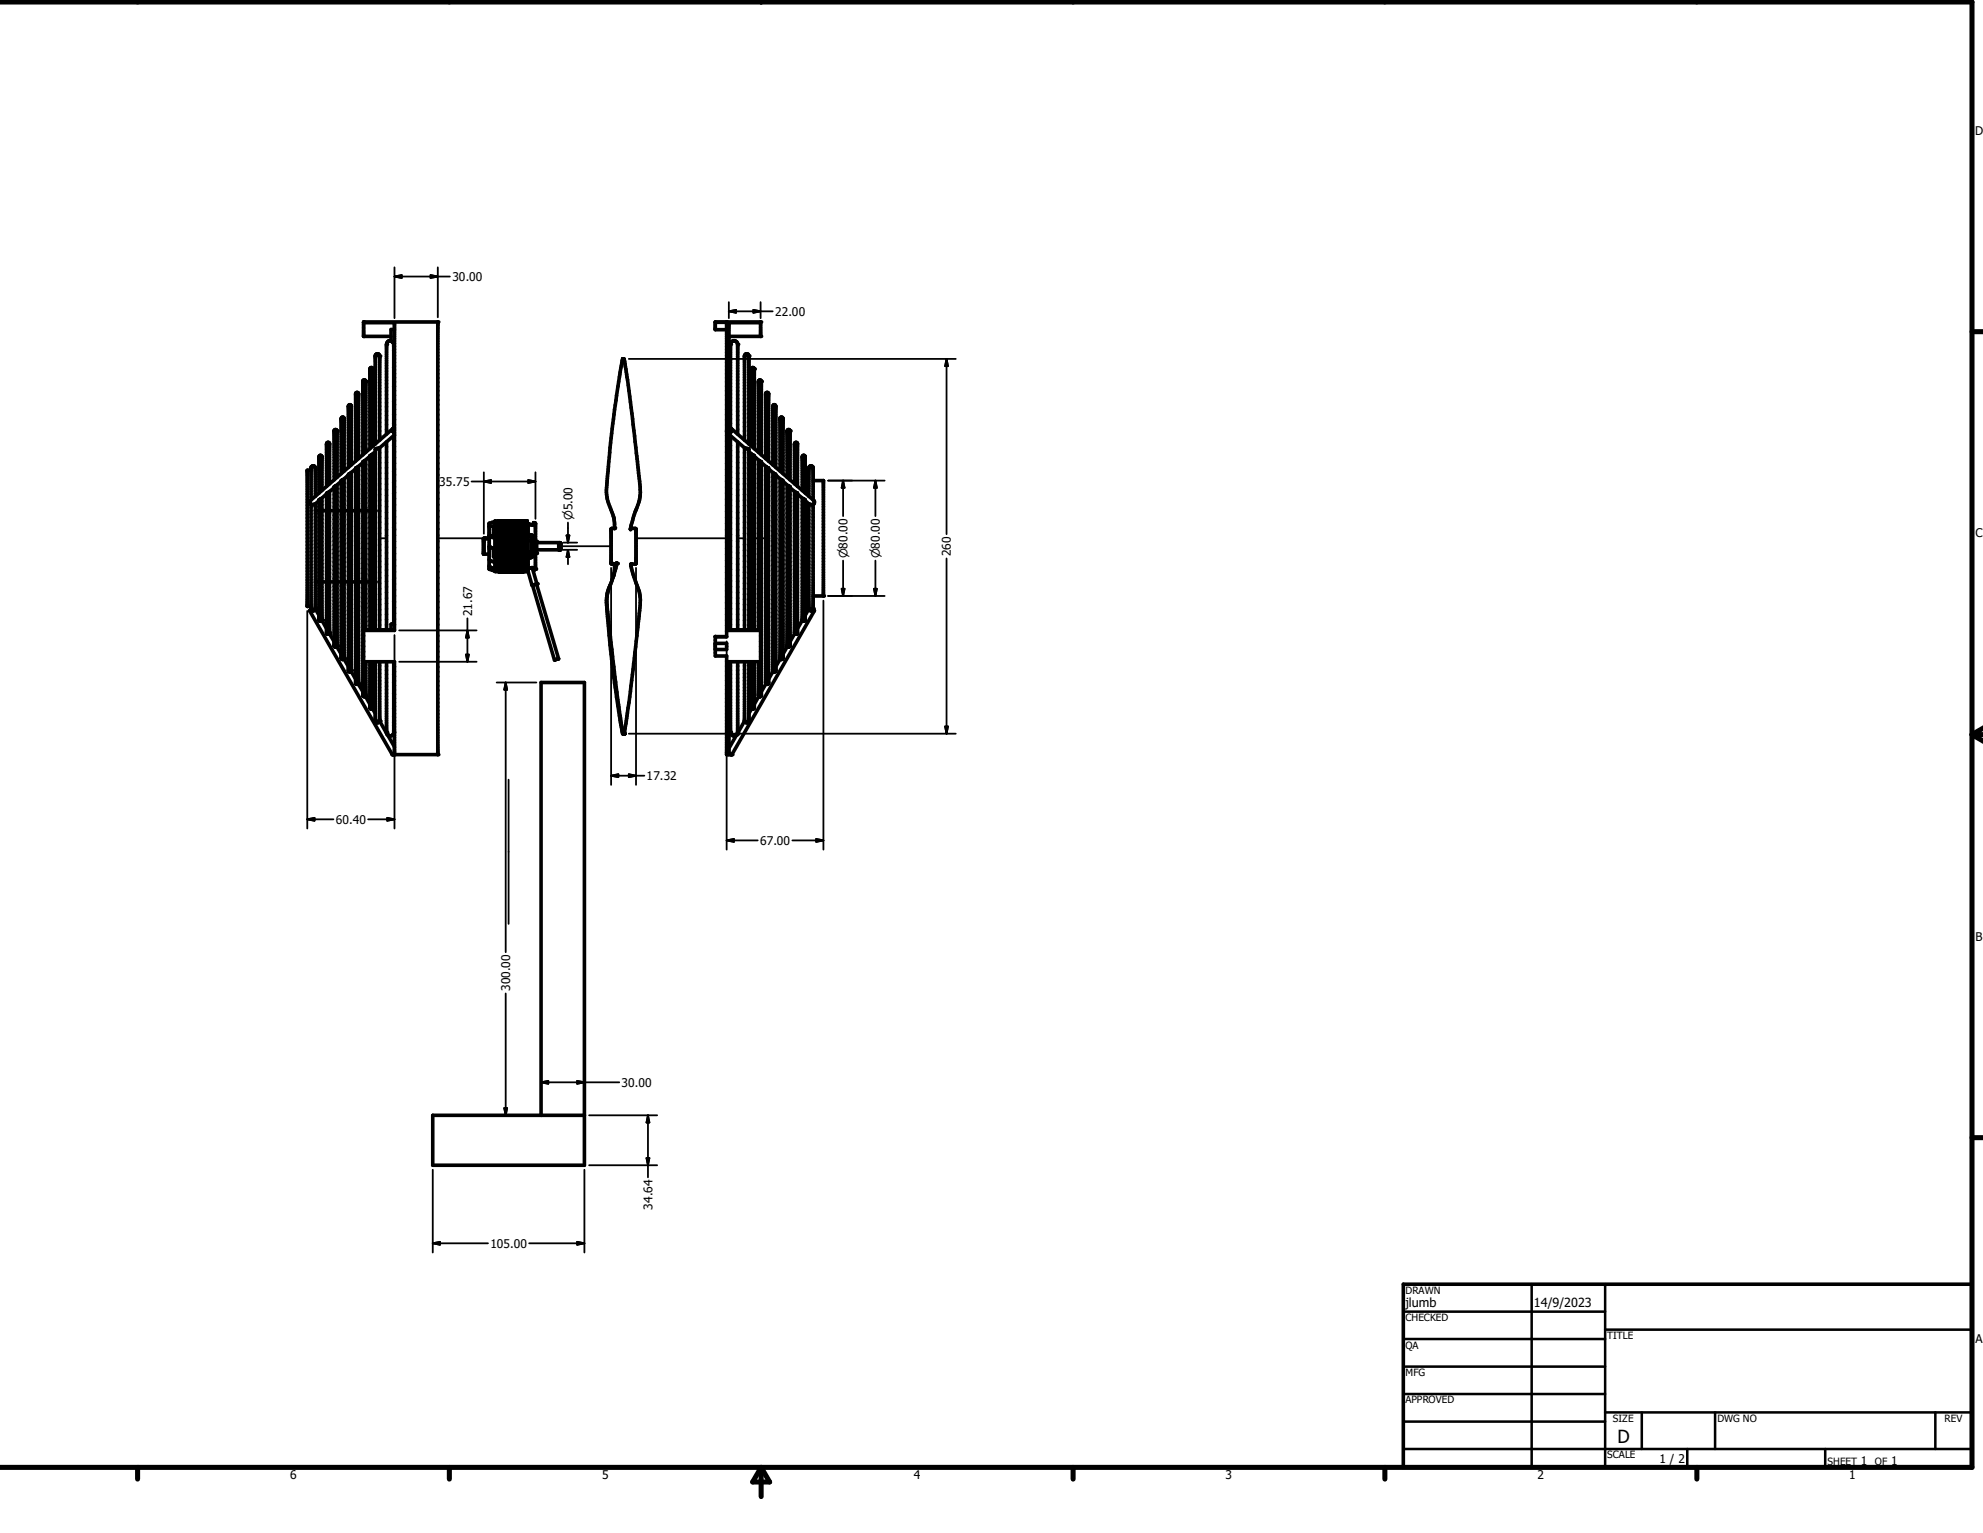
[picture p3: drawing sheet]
<svg xmlns="http://www.w3.org/2000/svg" width="279mm" height="216mm" viewBox="0 0 279 216" stroke-linecap="round" stroke-linejoin="round" font-family="sans-serif">
<g fill="none" stroke="#000" stroke-width=".25">
<path d="M55.6 37.7v7.1M55.6 38.9h7.8M55.6 38.9l1-.2v.4zM60.7 38.7l1 .2-1 .2zM61.7 37.7v7M88.6 50.5h46.1M102.7 43.8h6.2M102.7 43.8l1-.2v.4zM102.7 42.6v2.2M106.1 43.6l1.1 .2-1.1 .2zM107.2 42.6v2.2M133.4 50.5v24.7"/>
<path d="M133.4 50.5l.2 1.1h-.4zM52.9 75.8h.1M53.5 75.8h1M61.7 75.8h7.2M66.4 67.8h9M68.2 67.8l1-.2v.4zM68.2 66.5v8.7M74.4 67.6l1 .2-1 .2zM75.4 66.5v6.6M79 76.9h7.1M79.4 76.4h1.9M79.4 77.4h1.9"/>
<path d="M79.8 75.4h.4l-.2 1zM80 73.6v2.8M80 77.4v2.1M80 77.4l.2 1h-.4zM86.1 80v30.5M89.6 75.8h12.8M89.6 80v30.5M102.7 75.8h.2M103.9 75.8h1M105.5 75.8h.4M106.3 75.8h.6M107.3 75.8h.6"/>
<path d="M108.3 75.8h.1M116.7 67.7h7.9M118.8 67.7l.2 1h-.4zM118.8 67.7v5M118.8 79v4.9M123.3 67.7v5M123.3 79v4.9M123.3 67.7l.2 1h-.4zM133.4 78.7v24.6M43.3 86v30.7M55.6 89.4v27.3M56.2 93.2h11"/>
<path d="M56.2 88.8h11M65.7 92.2h.4l-.2 1zM65.9 87.1v6.1M65.9 88.8l.2 1h-.4zM70 96.1h5.6M71.2 96.1v38M71.2 96.1l.3 1h-.5zM102.4 90.3v29.4M116 84.6v35.1M116.7 83.9h7.9M118.6 82.9h.4l-.2 1zM123.1 82.9h.4l-.2 1z"/>
<path d="M43.3 115.4h3.7M43.3 115.4l1-.2v.4zM51.9 115.4h3.7M54.6 115.2l1 .2-1 .2zM71.7 109.8v20.3M86.1 109.2h4.7M86.1 109.2l1-.2v.4zM88.6 103.3h46.1M88.6 109l1 .2-1 .2zM102.4 118.4h4.4M102.4 118.4l1-.2v.4zM111.6 118.4h4.4"/>
<path d="M115 118.2l1 .2-1 .2zM133.2 102.3h.4l-.2 1zM71.2 139.9v17.2M70 157.1h5.6M71 156.1h.5l-.3 1zM76.2 152.4h11M76.2 152.4l1.1-.2v.4zM81.3 152.2l1 .2-1 .2zM83 157.1h9.6M91.3 157.1v8.7M91.3 157.1l.2 1h-.4zM61 175.1h7.8"/>
<path d="M61 175.1l1-.2v.4zM61 164.7v11.7M74.6 175.1h7.7M81.3 174.9l1 .2-1 .2zM82.3 164.7v11.7M83 164.1h9.6M91.1 163.1h.4l-.2 1z"/>
</g>
<g fill="#000">
<circle cx="51.2" cy="45.3" r=".25"/>
<circle cx="51.2" cy="47.4" r=".25"/>
<circle cx="51.5" cy="53.7" r=".25"/>
<circle cx="52.1" cy="52" r=".25"/>
<circle cx="52.5" cy="52" r=".25"/>
<circle cx="52.9" cy="50.1" r=".25"/>
<circle cx="53.5" cy="50.1" r=".25"/>
<circle cx="54.5" cy="48.5" r=".25"/>
<circle cx="61.7" cy="45.3" r=".25"/>
<circle cx="87.7" cy="50.5" r=".25"/>
<circle cx="102.4" cy="45.3" r=".25"/>
<circle cx="102.9" cy="48.5" r=".25"/>
<circle cx="103.9" cy="48.5" r=".25"/>
<circle cx="104.9" cy="50.1" r=".25"/>
<circle cx="105.5" cy="50.1" r=".25"/>
<circle cx="105.9" cy="52" r=".25"/>
<circle cx="106.3" cy="52" r=".25"/>
<circle cx="106.9" cy="53.7" r=".25"/>
<circle cx="107.2" cy="47.4" r=".25"/>
<circle cx="107.2" cy="45.3" r=".25"/>
<circle cx="107.3" cy="53.7" r=".25"/>
<circle cx="43.3" cy="66.2" r=".25"/>
<circle cx="47.1" cy="60.7" r=".25"/>
<circle cx="47.5" cy="60.7" r=".25"/>
<circle cx="52.9" cy="71.9" r=".25"/>
<circle cx="68.7" cy="75.8" r=".25"/>
<circle cx="68.9" cy="75.5" r=".25"/>
<circle cx="69.5" cy="75.5" r=".25"/>
<circle cx="70.3" cy="73.4" r=".25"/>
<circle cx="70.4" cy="73.4" r=".25"/>
<circle cx="70.5" cy="73.4" r=".25"/>
<circle cx="70.6" cy="73.4" r=".25"/>
<circle cx="70.8" cy="73.4" r=".25"/>
<circle cx="70.9" cy="73.4" r=".25"/>
<circle cx="71" cy="73.4" r=".25"/>
<circle cx="71.1" cy="73.4" r=".25"/>
<circle cx="71.2" cy="73.4" r=".25"/>
<circle cx="71.4" cy="73.4" r=".25"/>
<circle cx="71.5" cy="73.4" r=".25"/>
<circle cx="71.6" cy="73.4" r=".25"/>
<circle cx="71.7" cy="73.4" r=".25"/>
<circle cx="71.9" cy="73.4" r=".25"/>
<circle cx="72" cy="73.4" r=".25"/>
<circle cx="72.1" cy="73.4" r=".25"/>
<circle cx="72.2" cy="73.4" r=".25"/>
<circle cx="72.3" cy="73.4" r=".25"/>
<circle cx="72.5" cy="73.4" r=".25"/>
<circle cx="72.6" cy="73.4" r=".25"/>
<circle cx="72.7" cy="73.4" r=".25"/>
<circle cx="72.9" cy="73.4" r=".25"/>
<circle cx="73" cy="73.4" r=".25"/>
<circle cx="73.1" cy="73.4" r=".25"/>
<circle cx="73.2" cy="73.4" r=".25"/>
<circle cx="73.3" cy="73.4" r=".25"/>
<circle cx="73.5" cy="73.4" r=".25"/>
<circle cx="73.6" cy="73.4" r=".25"/>
<circle cx="73.7" cy="73.4" r=".25"/>
<circle cx="74.9" cy="77.7" r=".25"/>
<circle cx="75.2" cy="73.6" r=".25"/>
<circle cx="75.6" cy="77.4" r=".25"/>
<circle cx="75.6" cy="76.2" r=".25"/>
<circle cx="75.6" cy="77.9" r=".25"/>
<circle cx="78.7" cy="77.4" r=".25"/>
<circle cx="78.9" cy="77.4" r=".25"/>
<circle cx="86.1" cy="79.3" r=".25"/>
<circle cx="86.5" cy="74.4" r=".25"/>
<circle cx="86.5" cy="79.4" r=".25"/>
<circle cx="86.6" cy="79.5" r=".25"/>
<circle cx="86.6" cy="74.3" r=".25"/>
<circle cx="86.9" cy="79.4" r=".25"/>
<circle cx="88.9" cy="74.4" r=".25"/>
<circle cx="88.9" cy="79.5" r=".25"/>
<circle cx="88.9" cy="79.4" r=".25"/>
<circle cx="110.9" cy="60.7" r=".25"/>
<circle cx="111.3" cy="60.7" r=".25"/>
<circle cx="43.8" cy="85.7" r=".25"/>
<circle cx="44.4" cy="85.8" r=".25"/>
<circle cx="44.4" cy="85.7" r=".25"/>
<circle cx="45.4" cy="87.3" r=".25"/>
<circle cx="45.4" cy="87.4" r=".25"/>
<circle cx="46.4" cy="89.2" r=".25"/>
<circle cx="46.4" cy="89.1" r=".25"/>
<circle cx="47.4" cy="91" r=".25"/>
<circle cx="47.5" cy="90.9" r=".25"/>
<circle cx="48.5" cy="92.8" r=".25"/>
<circle cx="48.5" cy="92.7" r=".25"/>
<circle cx="49.5" cy="94.4" r=".25"/>
<circle cx="50.5" cy="96.3" r=".25"/>
<circle cx="51.5" cy="98" r=".25"/>
<circle cx="52.5" cy="99.8" r=".25"/>
<circle cx="52.9" cy="82" r=".25"/>
<circle cx="69.7" cy="80.5" r=".25"/>
<circle cx="70.2" cy="80.5" r=".25"/>
<circle cx="70.3" cy="80.5" r=".25"/>
<circle cx="70.4" cy="80.5" r=".25"/>
<circle cx="70.5" cy="80.5" r=".25"/>
<circle cx="70.6" cy="80.5" r=".25"/>
<circle cx="70.8" cy="80.5" r=".25"/>
<circle cx="70.9" cy="80.5" r=".25"/>
<circle cx="71" cy="80.5" r=".25"/>
<circle cx="71.1" cy="80.5" r=".25"/>
<circle cx="71.2" cy="80.5" r=".25"/>
<circle cx="71.4" cy="80.5" r=".25"/>
<circle cx="71.5" cy="80.5" r=".25"/>
<circle cx="71.6" cy="80.5" r=".25"/>
<circle cx="71.7" cy="80.5" r=".25"/>
<circle cx="71.9" cy="80.5" r=".25"/>
<circle cx="72" cy="80.5" r=".25"/>
<circle cx="72.1" cy="80.5" r=".25"/>
<circle cx="72.2" cy="80.5" r=".25"/>
<circle cx="72.3" cy="80.5" r=".25"/>
<circle cx="72.5" cy="80.5" r=".25"/>
<circle cx="72.6" cy="80.5" r=".25"/>
<circle cx="72.7" cy="80.5" r=".25"/>
<circle cx="72.8" cy="80.5" r=".25"/>
<circle cx="73" cy="80.5" r=".25"/>
<circle cx="73.1" cy="80.5" r=".25"/>
<circle cx="73.2" cy="80.5" r=".25"/>
<circle cx="73.3" cy="80.5" r=".25"/>
<circle cx="73.4" cy="80.5" r=".25"/>
<circle cx="73.6" cy="80.5" r=".25"/>
<circle cx="73.7" cy="80.5" r=".25"/>
<circle cx="74" cy="80.5" r=".25"/>
<circle cx="74.3" cy="80.5" r=".25"/>
<circle cx="75.2" cy="80" r=".25"/>
<circle cx="75.2" cy="80.3" r=".25"/>
<circle cx="75.4" cy="80.2" r=".25"/>
<circle cx="75.6" cy="82.2" r=".25"/>
<circle cx="106.9" cy="98" r=".25"/>
<circle cx="108" cy="96.3" r=".25"/>
<circle cx="108.9" cy="94.4" r=".25"/>
<circle cx="109.9" cy="92.7" r=".25"/>
<circle cx="109.9" cy="92.8" r=".25"/>
<circle cx="110.9" cy="90.9" r=".25"/>
<circle cx="111.9" cy="89.1" r=".25"/>
<circle cx="112" cy="89.2" r=".25"/>
<circle cx="113" cy="87.3" r=".25"/>
<circle cx="113" cy="87.4" r=".25"/>
<circle cx="114" cy="85.7" r=".25"/>
<circle cx="114.6" cy="85.7" r=".25"/>
<circle cx="116" cy="83.9" r=".25"/>
<circle cx="52.9" cy="101.5" r=".25"/>
<circle cx="53.5" cy="101.6" r=".25"/>
<circle cx="54.5" cy="103.1" r=".25"/>
<circle cx="54.5" cy="103.3" r=".25"/>
<circle cx="55.3" cy="106.3" r=".25"/>
<circle cx="55.4" cy="106.3" r=".25"/>
<circle cx="55.5" cy="103.1" r=".25"/>
<circle cx="55.6" cy="106.3" r=".25"/>
<circle cx="61.7" cy="106.3" r=".25"/>
<circle cx="87.8" cy="103.3" r=".25"/>
<circle cx="87.9" cy="103.3" r=".25"/>
<circle cx="102.4" cy="106.3" r=".25"/>
<circle cx="102.4" cy="105.9" r=".25"/>
<circle cx="102.7" cy="106.3" r=".25"/>
<circle cx="102.9" cy="103.1" r=".25"/>
<circle cx="103" cy="106.3" r=".25"/>
<circle cx="103.1" cy="106.3" r=".25"/>
<circle cx="103.8" cy="103.5" r=".25"/>
<circle cx="103.9" cy="103.3" r=".25"/>
<circle cx="103.9" cy="103.1" r=".25"/>
<circle cx="105.5" cy="101.5" r=".25"/>
</g>
<g fill="none" stroke="#000" stroke-width=".51">
<path d="M51.2 45.4h4.4v43.4h-4.4M55.1 47.4h-3.9v-2.1h10.5v61h-6.1v-13.1h-4.4v-4.5h4.4M55.1 48a.49 .49 0 0 0-.6 .5v12.6M55.6 46.4h-.5v1.7l.3 .1 .1 .3v11.8M100.8 45.4h1.6v44.3h-1.6M102.4 46.4h-1.6v-1.1h6.4v2.1h-4.5M107.2 45.4h-4.5v43.4h4.5M107.9 55.4a.21 .21 0 0 1 .2-.1 .21 .21 0 0 1 .2 .1v9.5M107.9 55.5v9.1M43.8 66.2h-.5v19.2h.5M43.8 71.1l.1 14.8M44.4 71.9h.5"/>
<path d="M44.4 69.9v-4l-.1-.2-.2-.1-.3 .2v4.6M44.4 71v14.8l.5 .9M44.9 64.4v5M44.9 70.4v16.9l.1 .1 .2 .1M44.9 64.3a.21 .21 0 0 1 .2-.2 .21 .21 0 0 1 .3 .2v4.8M44.9 70.5l-.5 .5-.6 .1M45.4 71.9h.6M45.4 70.1v17.3l.6 1.2M46 62.5a.21 .21 0 0 1 .2-.2 .21 .21 0 0 1 .2 .1v5.7M46 62.5v6M46 69.6l-1 .8M46 69.5v19.6l.2 .2"/>
<path d="M46.4 71.9h.7M46.4 69.2v20l.7 1.2M47.1 68.6v22.4l.3 .1M47.1 68.7l-1 .7M47.5 71.9h.6M47.5 67.2v-6.5a.21 .21 0 0 0-.2-.2 .21 .21 0 0 0-.2 .1v7M47.5 68.3l-.1 22.7 .7 1.1M48.1 67.8l-1 .7M48.1 67.7v25l.1 .1M48.3 67.6h.1M48.5 71.9h.6M48.5 66.3v-7.4l-.2-.2-.2 .3v7.7"/>
<path d="M48.5 67.4v25.4l.6 1.1M49.1 66.8v27.7M49.1 66.9l-1 .8M49.5 71.9h.6M49.5 65.5v-8.4l-.2-.1-.2 .1v8.7M49.5 66.5v28M50.1 65.9v30.3M50.1 66l-1 .8M50.5 71.9h.6M50.5 64.6v-9.2a.21 .21 0 0 0-.2-.1 .21 .21 0 0 0-.2 .1v9.5M50.5 65.7v30.4M51.1 65.1l-1 .8"/>
<path d="M51.1 65.1v32.9M51.5 71.9h.6M51.5 63.7v-10a.21 .21 0 0 0-.1-.2 .21 .21 0 0 0-.3 .1v10.5M51.5 64.8v23.9M52.1 64.3l-.9 .7M52.4 64.1h-.1M52.5 71.9h.4M52.5 62.8v-10.9l-.2-.1-.2 .2v11.2M52.5 63.9v24.8M52.9 63.3v25.4M52.9 63.6l-.8 .6v24.5M53.4 63.1l-.5 .2"/>
<path d="M53.4 63.1h.1M53.5 62v-11.9a.31 .31 0 0 0-.3-.3 .31 .31 0 0 0-.3 .3v12.4M53.5 63.1v25.6M54.5 62.2v26.5M55.4 60.3l-11.7 10.2-.1 .2 .2 .4M55.4 60.3v.6M55.4 60.3l-.1 .2 .1 .4M55.4 60.9l.2 .1M55.5 74.6h.1M55.5 61.3v26.5M55.6 60.3h-.2M55.6 61.3l-2.2 1.8"/>
<path d="M68.2 75.8h.1M68.2 75.8v2.2M68.2 78h.7M68.4 75.8h.3M68.7 75.8h.2M68.9 77l.8 .4h-.2M68.9 73.7v6.5M68.9 74.1h.8M68.9 79.7l.8 .5M69 78.9l.7 .4M69 75.6l.7 .2M69.5 75.4h.2"/>
<path d="M69.5 78.4h.2M69.5 77.3v1.1h.2M69.5 74.5h.2M69.5 75.5h.2M69.7 73.4l-.7 .3M69.7 74.3h-.2v1.2h-.6M70.2 73.4v7.1M70.3 73.4v7.1M70.4 73.4v7.1M70.5 73.4v7.1M70.6 73.4v7.1M70.8 73.4v7.1"/>
<path d="M70.9 73.4v7.1M71 73.4v7.1M71.1 73.4v7.1M71.2 73.4v7.1M71.4 73.4v7.1M71.5 73.4v7.1M71.6 73.4v7.1M71.7 73.4v7.1M71.9 73.4v7.1M72 73.4v7.1M72.1 73.4v7.1M72.2 73.4v7.1"/>
<path d="M72.3 73.4v7.1M72.5 73.4v7.1M72.6 73.4v7.1M72.7 73.4v7.1M72.8 73.4v7.1M73 73.4v7.1M73.1 73.4v7.1M73.2 73.4v7.1M73.3 73.4v7.1M73.4 73.4v7.1M73.6 73.4v7.1M73.7 73.4v7.1"/>
<path d="M73.8 76.4h.2M73.8 77.4h.2M74 73.4h.3v.2M74 73.4v7.1M74.3 73.6l.1 .1M74.4 75.4l-.1 .2v2.6l.1 .2M74.4 73.7v1.7M74.4 78.4v1.8M74.4 75.4l.4-.1 .4 .4-.1 2.6a.51 .51 0 0 1-.6 .2l-.1-.1M74.8 75.5h-.5h.2h.3v2.8l-.2 .1-.3-.1h.5M74.9 77.7h.1M74.9 76.2h-.1"/>
<path d="M74.9 76.1l.1 .1M74.9 76.1h.1M75 79.9l.6 2.3M75 76.2l.1 1.1-.1 .4M75.1 80h-.3l-.4 .2M75.1 80h.1M75.1 80l.1 .3M75.2 73.7l-.1 .2h-.4l-.3-.2M75.4 73.7l-.2-.1-.1 .3M75.4 73.7h.1M75.4 76.2h.2v1.7M75.4 77.9h.2"/>
<path d="M75.4 73.7v6.5M75.6 76.4h3.1v1h-3.1M78.7 77.4h.2M78.7 76.5h.2M78.9 76.4l.1 .1v.9h-.1zM86.6 79.5v.7l-.2 1M86.9 79.3h.1M86.9 79.4l-.5 1.8M88.9 74.6l.1-.7 .4-1.5a7.3 7.3 0 0 0 .7-4.6l-1-8.8-1.2-8.5h-.1l-.1 .3-.8 4.9a160.8 160.8 0 0 0-1.4 12 7.3 7.3 0 0 0 .8 4.7l.2 .6 .1 1.4-.5 .1v4.9h.4M88.9 79.5l.3 1.4 .5 1.5a6.6 6.6 0 0 1 .4 4l-1.3 11-.6 4.5-.3 1.4M88.9 74.4l.7 .1v4.9h-.7M88.9 74.1v.3"/>
<path d="M102.7 61.2l2.3 1.9 .5 .2v25.4M102.7 60.3h.2M102.9 60.3v-11.9a.51 .51 0 0 1 .6-.4 .51 .51 0 0 1 .4 .5v12.6M102.9 60.3h.1M102.9 61.3v27.4M103 60.3a.4 .4 0 0 1 .1 .5 .4 .4 0 0 1-.4 .2M103 60.3v.6M103 60.3l11.7 10.2a.39 .39 0 0 1-.1 .5 .39 .39 0 0 1-.5 0l-.7-.5M103.9 62.2v26.5M104.9 62v-11.9a.32 .32 0 0 1 .3-.3 .32 .32 0 0 1 .3 .3v12.4M104.9 63.1v25.6M105.5 63.6l.6 .5"/>
<path d="M105.9 62.8v-10.9a.21 .21 0 0 1 .2-.1 .21 .21 0 0 1 .2 .2v11.2M105.9 63.9v24.8M106.1 64.1l.1 .1M106.2 64.2h.1M106.3 64.2v24.5M106.3 64.3l.9 .7M106.9 63.7v-10l.1-.2h.1l.2 .1v10.5M106.9 64.8v23.9M107.2 65h.1M107.3 65.1l.9 .8M107.3 65l-.1 33M107.9 65.7v30.6l-.6 1.1"/>
<path d="M108.2 65.9h.1M108.3 66l.9 .7M108.3 65.9v30.3l-.1 .1M108.9 65.5v-8.4a.21 .21 0 0 1 .2-.1 .21 .21 0 0 1 .2 .2v8.6M108.9 66.5v28l-.6 1.2M109.1 66.7h.1M109.2 66.8h.1M109.3 66.8h.1M109.3 66.9l1 .8M109.3 66.8v27.7l-.1 .1M109.9 66.3v-7.4a.21 .21 0 0 1 .2-.2 .21 .21 0 0 1 .2 .3v7.7M109.9 67.4v25.4l-.6 1.1"/>
<path d="M110.3 67.7h.1M110.3 67.8l1 .7M110.3 67.7v25l-.1 .1M110.9 67.2v-6.5a.21 .21 0 0 1 .2-.2 .21 .21 0 0 1 .2 .1v7M110.9 68.3v22.6M111.3 68.5v22.5l-.2 .1M111.3 68.7l1 .7M111.9 62.5a.21 .21 0 0 1 .2-.2 .21 .21 0 0 1 .3 .1v6.1M111.9 69.2l.1 20-.7 1.2M111.9 62.5v5.6M112.3 69.4h.1M112.4 69.5v19.7l-.2 .1h-.1"/>
<path d="M112.4 69.6l.9 .7M113 69.1v-4.8l.3-.2 .1 .2v5.1M113 70.1v17.2M113.4 70.4h.1M113.4 70.4v17M114 71v14.8l-.6 .9M114 65.9v4M114 65.9a.31 .31 0 0 1 .2-.3 .31 .31 0 0 1 .4 .2v4.6M114.6 67.7h1.4v16.2h-1.4M114.6 71.1l-.1 14.8M43.7 86l11.6 20.3 .3-.1M43.9 85.9l-.2 .1"/>
<path d="M44.4 85.8h.1M44.4 85.8l-.1 .1a.3 .3 0 0 1-.4 0M44.4 82h.5M45.3 87.4l-.1 .1M45.4 82h.6M46.3 89.3h-.1M46.4 89.2v.1M46.4 82h.7M47.4 91.1h.1M47.5 82h.6M48.2 92.8v.1M48.2 92.9h.1"/>
<path d="M48.4 92.8v.1M48.4 92.8h.1M48.5 82h.6M49.1 94.5h.1M49.1 94.5l.1 .1M49.2 94.6h.1M49.4 94.6h-.2M49.5 94.5h.1M49.5 94.5l.6 1.2M49.5 82h.6M50.1 96.3l.2 .1M50.4 96.3l-.1 .1"/>
<path d="M50.5 82h.6M50.5 96.2v.1l.6 1.1M51.2 98l.2 .1M51.4 98.1h.1M51.5 82h.6M51.5 97.9v.1l.6 1.2M51.5 93.2v4.7M52.1 93.2l.1 6.6M52.2 99.8h.3M52.5 82h.4M52.5 93.2v6.6l.4 .7M52.9 93.2v8.4a.3 .3 0 0 0 .3 .2 .3 .3 0 0 0 .3-.2"/>
<path d="M53.5 93.2v8.4l1 1.7v-10.1M55.4 87.8l-.3 .1v.8M55.5 87.8h-.1M55.5 93.2v10.1a.52 .52 0 0 1-.5 .3 .52 .52 0 0 1-.5-.2M69 80.2l.7 .2M69.7 80.5v-7.1h4.1v7.1h-4.1M74 80.5h.3M74.3 80.2l.7 2.2M74.4 80.2l-.1 .1v.2M75 82.4h.1M75 82.4l3.1 10.5 .6-.1M75.2 80v.2"/>
<path d="M75.4 80.2l-.2 .1M75.6 82.3l3.1 10.5M75.6 82.3l-.6 .1M78.7 92.8h.1M86 82.3a6.7 6.7 0 0 0-.4 4.2v.7a166.7 166.7 0 0 0 2.1 16.1M86.4 81.2a9.1 9.1 0 0 0-.9 3.9l1.3 11.7 1 6.5M100.8 90.6h1.6v.9h-1.6M102.7 88.7h4.5v4.5h-4.5v13.1h-.3v-13.9h-1.6v-2.8M102.9 93.2v10.1a.51 .51 0 0 0 .4 .3 .51 .51 0 0 0 .5-.1l-1.1 1.9M103.9 93.2v10.1l1-1.7M104.9 93.2v8.4M105.5 93.2v8.4a.32 .32 0 0 1-.5 .1"/>
<path d="M105.9 93.2v6.6M105.9 99.8l-.4 .7M105.9 99.8h.1M105.9 99.8l.1 .1M106.2 99.8l-.2 .1M106.3 99.6l-.1 .2M106.3 93.2v6.4M106.9 93.2v4.8l-.6 1.2M106.9 98.1h.1M107 98.1h.1M107.2 98l-.2 .1M108 96.3h.2"/>
<path d="M108.2 96.3h.1M108.9 94.5v.1M109 94.6h.1M109 94.6h.2M110 92.8l.2 .1M110.2 92.8v.1M110.9 90.9v.1l-.6 1.1M111 91.1h.1M112 89.3h.1M113 87.4l-.6 1.2M113.1 87.4l.1 .1 .2-.1M113.4 87.4h.1"/>
<path d="M114 85.8v.1M114.5 85.9l.2 .1-11.6 20.3-.4-.2M114.5 85.9a.3 .3 0 0 1-.5 0M54.5 103.3v.1M54.6 103.5l1 1.7M87.7 103.3h.1M87.8 103.3h.1M103.8 103.4h.1M103.9 103.3v.1M104.9 101.6h.1M76.2 157.1v-61h6.1v68h-21.3v-7h21.3M197.7 180.9h80.1v25.8h-80.1z"/>
</g>
<g fill="none" stroke="#000" stroke-width=".71">
<path d="M19.4 0v.3M63.3 0v.3M107.1 0l.1 .3M107.2 0v.3M107.4 -.1l-.2 .4M151.2 0v.3M195.1 0v.3M239.1 0v.3M0 .3h277.8v206.4h-277.9M277.8 46.7h1.6M277.8 103.5h1.6M277.8 103.5l1.6 .9"/>
<path d="M279.4 102.5l-1.6 1M277.8 160.2h1.6M19.4 206.7v1.6M63.3 206.7v1.6M107.2 206.7v4.1M107.2 206.7l1.2 2h-2.4zM151.2 206.7v1.6M195.1 206.7v1.6M239.1 206.7v1.6"/>
</g>
<g fill="none" stroke="#000" stroke-width=".36">
<path d="M197.7 184.7h28.5M197.7 188.6h28.5M197.7 192.5h28.5M197.7 196.3h28.5M215.8 180.9v25.8M226.2 198.9h51.6M226.2 187.3h51.6M226.2 180.9v25.8M231.3 198.9v5.2M241.7 198.9v5.2M272.7 198.9v5.2M197.7 200.2h28.5"/>
<path d="M197.7 204.1h80.1M237.7 204.1v2.6M257.2 204.1v2.6"/>
</g>
<g fill="#000" stroke="#000" stroke-width=".25">
<path d="M55.6 38.9l1-.2v.4zM60.7 38.7l1 .2-1 .2zM102.7 43.8l1-.2v.4zM106.1 43.6l1.1 .2-1.1 .2zM133.4 50.5l.2 1.1h-.4zM68.2 67.8l1-.2v.4zM74.4 67.6l1 .2-1 .2zM79.8 75.4h.4l-.2 1zM80 77.4l.2 1h-.4zM118.8 67.7l.2 1h-.4zM123.3 67.7l.2 1h-.4zM65.7 92.2h.4l-.2 1z"/>
<path d="M65.9 88.8l.2 1h-.4zM71.2 96.1l.3 1h-.5zM118.6 82.9h.4l-.2 1zM123.1 82.9h.4l-.2 1zM43.3 115.4l1-.2v.4zM54.6 115.2l1 .2-1 .2zM86.1 109.2l1-.2v.4zM88.6 109l1 .2-1 .2zM102.4 118.4l1-.2v.4zM115 118.2l1 .2-1 .2zM133.2 102.3h.4l-.2 1zM71 156.1h.5l-.3 1z"/>
<path d="M76.2 152.4l1.1-.2v.4zM81.3 152.2l1 .2-1 .2zM91.3 157.1l.2 1h-.4zM61 175.1l1-.2v.4zM81.3 174.9l1 .2-1 .2zM91.1 163.1h.4l-.2 1z"/>
</g>
<text font-size="2.5" x="227.9" y="203.2">D</text>
<g font-size="1.8">
<text x="198" y="184">jlumb</text>
<text x="216.1" y="184.1">14/9/2023</text>
</g>
<g font-size="1.7">
<text x="278.3" y="19">D</text>
<text x="63.8" y="39.6">30.00</text>
<text x="109.2" y="44.4">22.00</text>
<text x="61.9" y="68.5">35.75</text>
<text x="278.3" y="75.7">C</text>
<text x="134" y="78.4" transform="rotate(-90 134 78.4)">260</text>
<text x="66.5" y="86.8" transform="rotate(-90 66.5 86.8)">21.67</text>
<text x="91.1" y="109.9">17.32</text>
<text x="47.3" y="116">60.40</text>
<text x="107.1" y="119">67.00</text>
<text x="278.3" y="132.5">B</text>
<text x="71.9" y="139.6" transform="rotate(-90 71.9 139.6)">300.00</text>
<text x="87.6" y="153">30.00</text>
<text x="91.9" y="170.4" transform="rotate(-90 91.9 170.4)">34.64</text>
<text x="69.1" y="175.7">105.00</text>
<text x="278.3" y="189.2">A</text>
<text x="40.9" y="208.3">6</text>
<text x="84.8" y="208.3">5</text>
<text x="128.8" y="208.3">4</text>
<text x="172.7" y="208.3">3</text>
<text x="216.6" y="208.3">2</text>
<text x="233.8" y="206">1 / 2</text>
<text x="260.6" y="208.3">1</text>
<text x="262.2" y="206.3">1</text>
<text x="266.4" y="206.3">1</text>
</g>
<g font-size="1.6">
<text x="80.6" y="73.3" transform="rotate(-90 80.6 73.3)">n5.00</text>
<text x="119.4" y="78.6" transform="rotate(-90 119.4 78.6)">n80.00</text>
<text x="124" y="78.6" transform="rotate(-90 124 78.6)">n80.00</text>
</g>
<g font-size="1.4">
<text x="198" y="182.2">DRAWN</text>
<text x="198" y="186">CHECKED</text>
<text x="198" y="189.9">QA</text>
<text x="226.4" y="188.6">TITLE</text>
<text x="198" y="193.8">MFG</text>
<text x="198" y="197.6">APPROVED</text>
<text x="227.2" y="200.3">SIZE</text>
<text x="242" y="200.3">DWG NO</text>
<text x="274" y="200.2">REV</text>
<text x="226.4" y="205.4">SCALE</text>
<text x="257.5" y="206.3">SHEET</text>
<text x="264.2" y="206.3">OF</text>
</g>
</svg>
